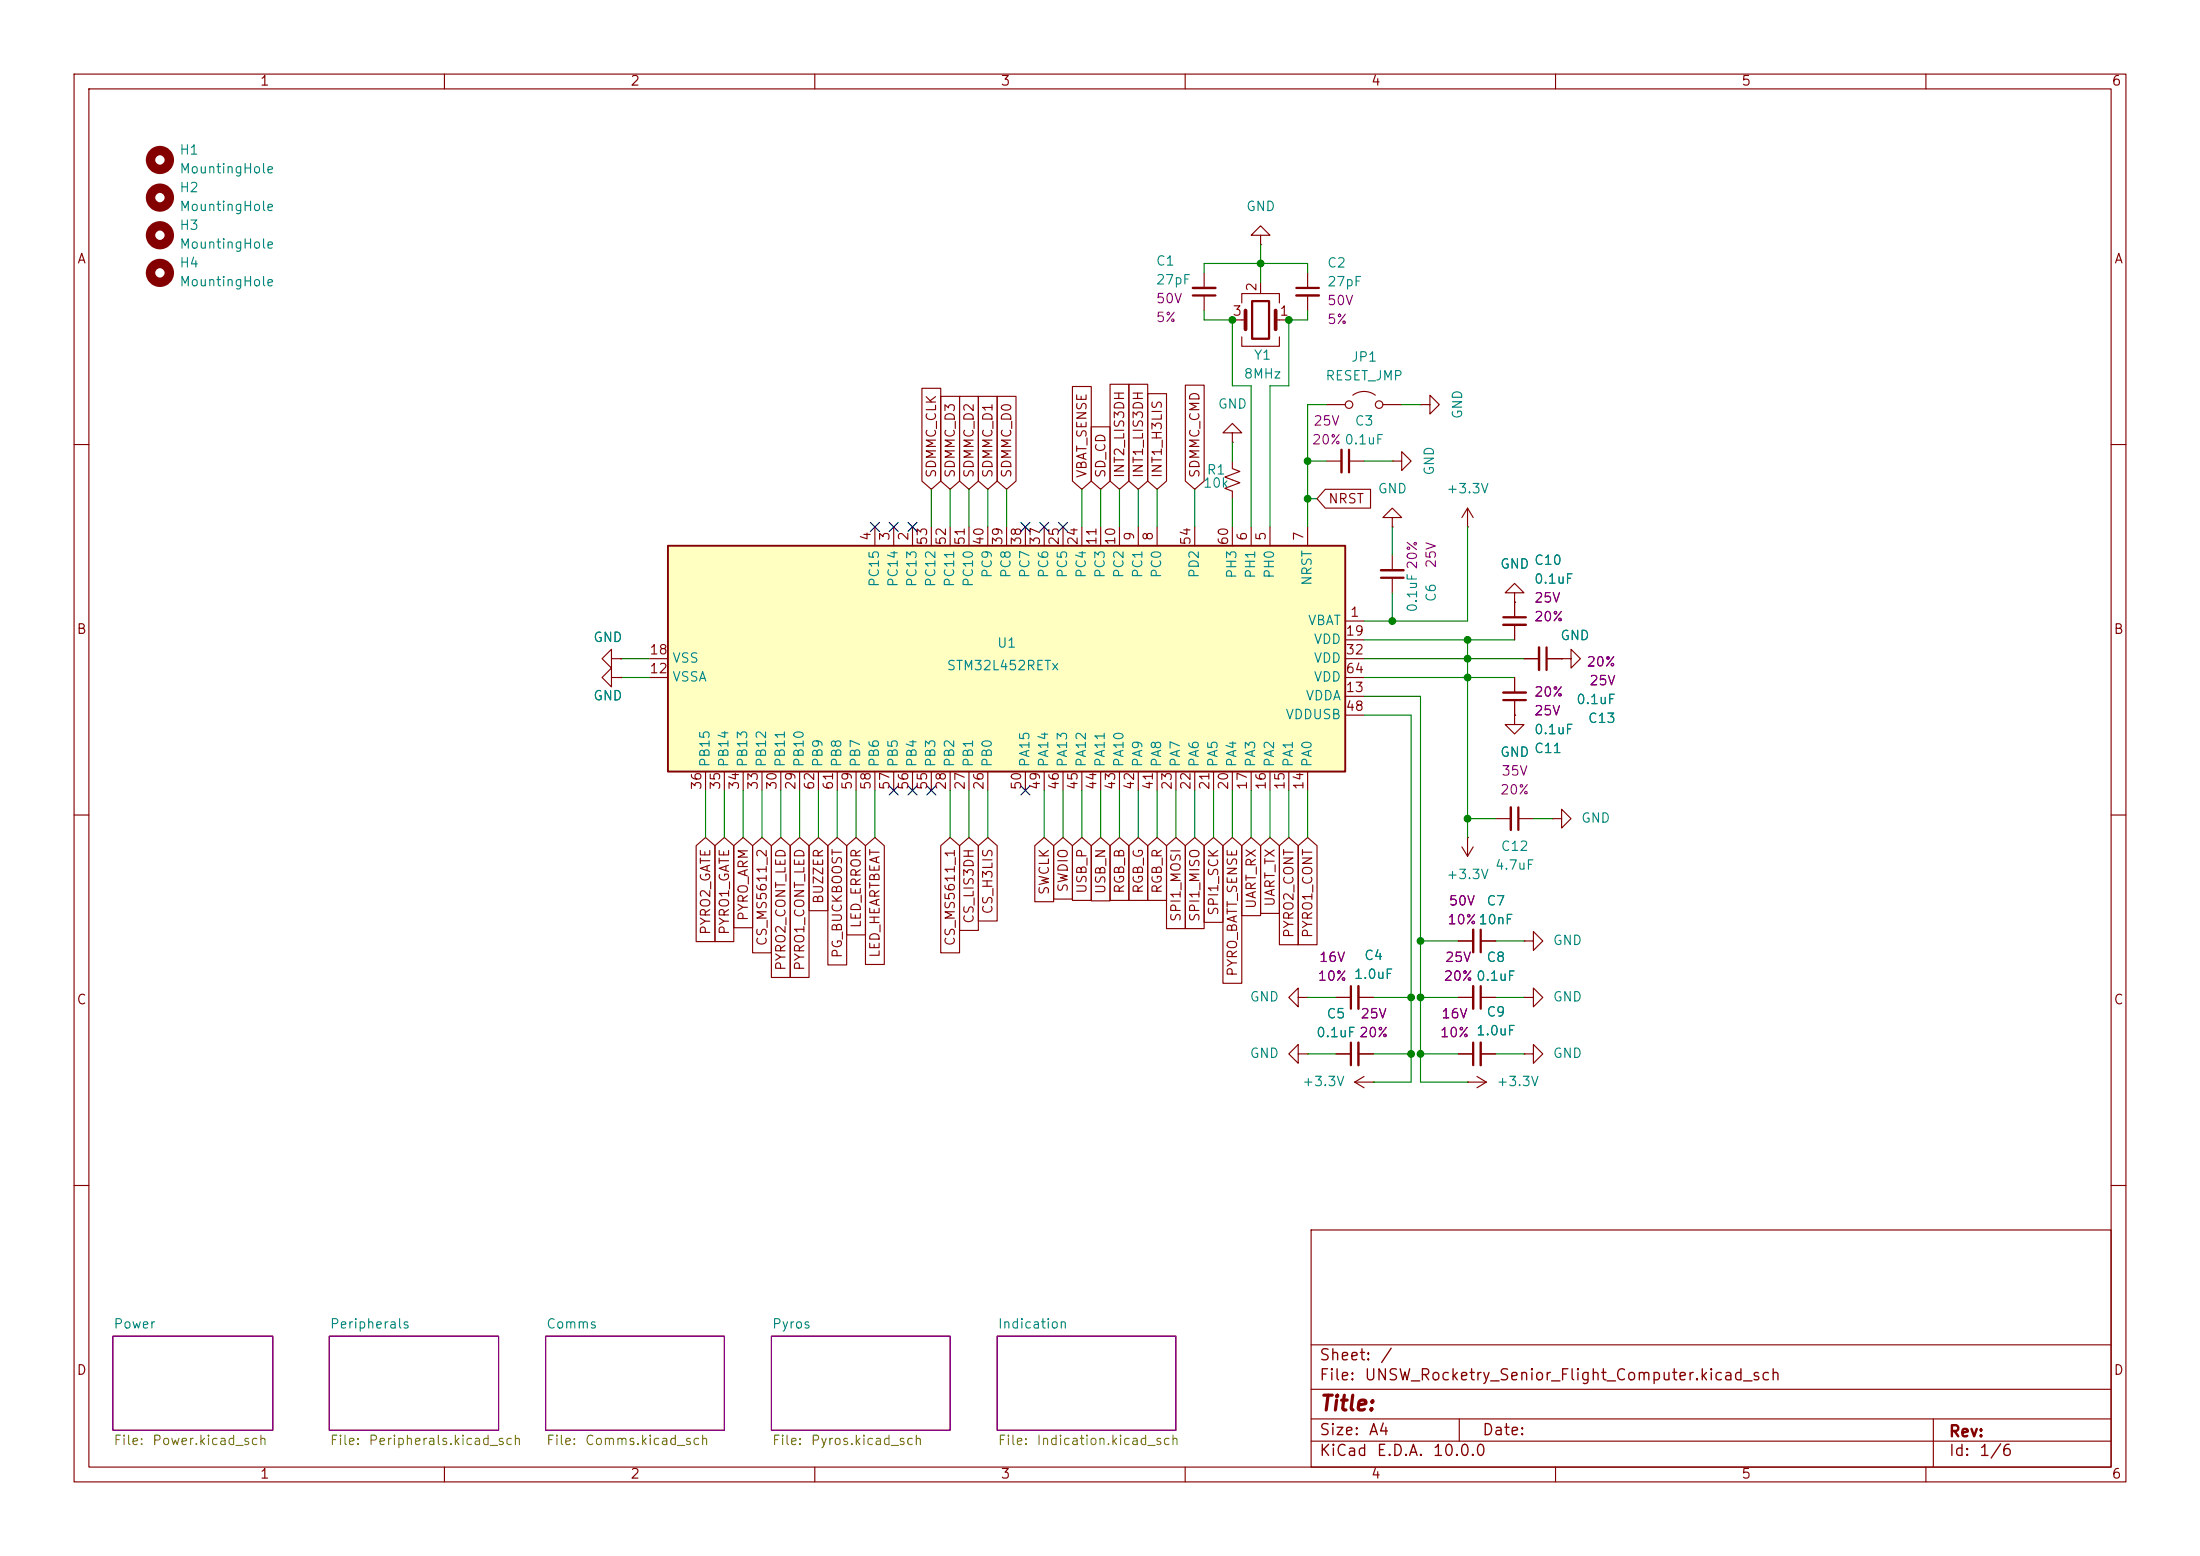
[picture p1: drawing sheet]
<svg xmlns="http://www.w3.org/2000/svg" width="297mm" height="210mm" viewBox="0 0 297 210" stroke-linecap="round" stroke-linejoin="round" font-family="sans-serif">
<g fill="none" stroke="#840000" stroke-width=".15">
<path d="M10 10h277v190h-277zM12 12h273v186h-273zM60 10v2M110 10v2M160 10v2M210 10v2M260 10v2M162.6 36.8v2.1M162.6 39.9v2M191.8 54.6h1.2v-1.3l1.3 1.3-1.3 1.3v-1.3M191.8 54.6h.1M10 60h2"/>
<path d="M188 74.9v2.1M188 78v2M198.1 71.1h.1M198.1 68.6l.8 1.3M198.1 68.6l-.7 1.3M198.1 68.6v2.5M285 60h2M204.5 96.5v1.3h1.2l-1.2 1.3-1.3-1.3h1.3M204.5 96.5h.1M10 110h2M197.4 114.3l.7 1.3M198.1 113h.1"/>
<path d="M198.1 113v2.6M198.9 114.3l-.8 1.3M201.9 110.5h2.1M205 110.5h2M285 110h2M196.8 134.6h2.1M199.9 134.6h2M198.1 146.1h.1M198.1 146.1h2.6M199.4 145.3l1.3 .8M200.7 146.1l-1.3 .7M205.7 142.2h1.3v-1.2l1.3 1.2-1.3 1.3v-1.3"/>
<path d="M205.7 142.2h.1M10 160h2M177 166h108v32h-108zM285 160h2M60 198v2M110 198v2M160 198v2M177 194.5h108M177 191.5h108M177 187.5h108M177 181.5h108M197 191.5v3"/>
<path d="M210 198v2M260 198v2M261 191.5v6.5"/>
</g>
<path d="M15.2 180.3h21.6v12.7h-21.6zM44.4 180.3h22.9v12.7h-22.9zM73.7 180.3h24.1v12.7h-24.1zM104.1 180.3h24.2v12.7h-24.2zM134.6 180.3h24.1v12.7h-24.1z" fill="none" stroke="#840084" stroke-width=".15"/>
<path d="M161 39.9h3.1M186.4 78h3.1M205 109v3M199.9 133.1v3" fill="none" stroke="#840000" stroke-width=".3"/>
<path d="M161 38.9h3.1M186.4 77h3.1M204 109v3M198.9 133.1v3" fill="none" stroke="#840000" stroke-width=".33"/>
<circle cx="21.6" cy="21.6" r="1.27" fill="none" stroke="#840000" stroke-width="1.3"/>
<path d="M90.2 73.7h91.4v30.4h-91.4z" fill="#ffffc2"/>
<path d="M90.2 73.7h91.4v30.4h-91.4z" fill="none" stroke="#840000" stroke-width=".25"/>
<g fill="none" stroke="#840000" stroke-width=".15">
<path d="M170.2 31.8h1.2l-1.2-1.3-1.3 1.3h1.3v1.2M170.2 33h.1M170.2 38.1v1.5M176.5 36.8v2.1M176.5 39.9v2M124.5 52.4h2.5v12.5l-1.3 1.1-1.2-1.1zM127 53.5h2.5v11.4l-1.2 1.1-1.3-1.1zM129.5 53.5h2.6v11.4l-1.3 1.1-1.3-1.1zM132.1 53.5h2.5v11.4l-1.3 1.1-1.2-1.1zM134.6 53.5h2.6v11.4l-1.3 1.1-1.3-1.1zM144.8 52.2h2.5v12.7l-1.3 1.1-1.2-1.1zM147.3 57.6h2.6v7.3l-1.3 1.1-1.3-1.1z"/>
<path d="M149.9 51.9h2.5v13l-1.3 1.1-1.2-1.1zM152.4 51.9h2.5v13l-1.2 1.1-1.3-1.1zM154.9 53.1h2.6v11.8l-1.3 1.1-1.3-1.1zM160 52h2.6v12.9l-1.3 1.1-1.3-1.1zM166.4 58.4h1.2l-1.2-1.2-1.3 1.2h1.3v1.3M166.4 59.7h.1M166.4 43.2h1.7M167.6 45.5v1.2h5.1v-1.2M167.6 40.9v-1.3h5.1v1.3M172.2 43.2h1.8M179.1 54.6h2.5M182.6 53.3a2.54 2.54 0 0 1 3.1 0"/>
<path d="M186.7 54.6h2.5M118.1 71.1v2.6M120.6 71.1v2.6M123.2 71.1v2.6M125.7 71.1v2.6M128.3 71.1v2.6M130.8 71.1v2.6M133.3 71.1v2.6M135.9 71.1v2.6M138.4 71.1v2.6M141 71.1v2.6M143.5 71.1v2.6"/>
<path d="M146 71.1v2.6M148.6 71.1v2.6M151.1 71.1v2.6M153.7 71.1v2.6M156.2 71.1v2.6M161.3 71.1v2.6M166.4 62.2v1l1 .4-2 .8 2 .8-2 .7 1 .4v1M166.4 71.1v2.6M168.9 71.1v2.6M171.4 71.1v2.6M176.5 71.1v2.6M178.9 66h6.1v2.6h-6.1l-1.1-1.3z"/>
<path d="M179.1 62.2h2M182.1 62.2h2M188 62.2h1.2v-1.2l1.3 1.2-1.3 1.3v-1.3M188 62.2h.1M188 69.9h-1.3l1.3-1.3 1.2 1.3h-1.2v1.2M188 71.1h.1M82.5 91.4v-1.2l-1.2 1.2 1.2 1.3v-1.3h1.3M82.5 88.9v-1.3l-1.2 1.3 1.2 1.3v-1.3h1.3M83.8 91.4h.1M83.8 88.9h.1M87.6 91.4h2.6M87.6 88.9h2.6"/>
<path d="M181.6 83.8h2.5M181.6 91.4h2.5M181.6 94h2.5M181.6 88.9h2.5M181.6 86.4h2.5M181.6 96.5h2.5M204.5 80h-1.3l1.3-1.3 1.2 1.3h-1.2v1.3M204.5 81.3h.1M204.5 96.5h.1M204.5 81.3v2M204.5 84.3v2.1M204.5 91.4v2.1"/>
<path d="M204.5 94.5v2M205.7 88.9h2.1M208.8 88.9h2M210.8 88.9h1.3v1.3l1.3-1.3-1.3-1.3v1.3M210.8 88.9h.1M94 114.1l1.2-1.1 1.3 1.1v13h-2.5zM95.2 104.1v2.6M96.5 114.1l1.3-1.1 1.3 1.1v13h-2.6zM97.8 104.1v2.6M99.1 114.1l1.2-1.1 1.3 1.1v11.1h-2.5zM100.3 104.1v2.6M101.6 114.1l1.3-1.1 1.2 1.1v14.5h-2.5z"/>
<path d="M102.9 104.1v2.6M104.1 114.1l1.3-1.1 1.3 1.1v17.8h-2.6zM105.4 104.1v2.6M106.7 114.1l1.2-1.1 1.3 1.1v17.8h-2.5zM107.9 104.1v2.6M109.2 114.1l1.3-1.1 1.3 1.1v8.8h-2.6zM110.5 104.1v2.6M111.8 114.1l1.2-1.1 1.3 1.1v16.1h-2.5zM113 104.1v2.6M114.3 114.1l1.3-1.1 1.2 1.1v12.1h-2.5zM115.6 104.1v2.6M116.8 114.1l1.3-1.1 1.3 1.1v16.1h-2.6z"/>
<path d="M118.1 104.1v2.6M120.6 104.1v2.6M123.2 104.1v2.6M125.7 104.1v2.6M127 114.1l1.3-1.1 1.2 1.1v14.5h-2.5zM128.3 104.1v2.6M129.5 114.1l1.3-1.1 1.3 1.1v11.5h-2.6zM130.8 104.1v2.6M132.1 114.1l1.2-1.1 1.3 1.1v10.2h-2.5zM133.3 104.1v2.6M138.4 104.1v2.6M139.7 114.1l1.3-1.1 1.2 1.1v7.6h-2.5z"/>
<path d="M141 104.1v2.6M142.2 114.1l1.3-1.1 1.3 1.1v7.2h-2.6zM143.5 104.1v2.6M144.8 114.1l1.2-1.1 1.3 1.1v7.4h-2.5zM146 104.1v2.6M147.3 114.1l1.3-1.1 1.3 1.1v7.5h-2.6zM148.6 104.1v2.6M149.9 114.1l1.2-1.1 1.3 1.1v7.4h-2.5zM151.1 104.1v2.6M152.4 114.1l1.3-1.1 1.2 1.1v7.4h-2.5zM153.7 104.1v2.6M154.9 114.1l1.3-1.1 1.3 1.1v7.4h-2.6z"/>
<path d="M156.2 104.1v2.6M157.5 114.1l1.2-1.1 1.3 1.1v11.2h-2.5zM158.7 104.1v2.6M160 114.1l1.3-1.1 1.3 1.1v11.2h-2.6zM161.3 104.1v2.6M162.6 114.1l1.2-1.1 1.3 1.1v10.4h-2.5zM163.8 104.1v2.6M165.1 114.1l1.3-1.1 1.2 1.1v18.6h-2.5zM166.4 104.1v2.6M167.6 114.1l1.3-1.1 1.3 1.1v9.5h-2.6zM168.9 104.1v2.6M170.2 114.1l1.2-1.1 1.3 1.1v9.2h-2.5z"/>
<path d="M171.4 104.1v2.6M172.7 114.1l1.3-1.1 1.3 1.1v13.4h-2.6zM174 104.1v2.6M175.3 114.1l1.2-1.1 1.3 1.1v13.4h-2.5zM176.5 104.1v2.6M209.5 110.5h1.3v-1.3l1.3 1.3-1.3 1.3v-1.3M209.5 110.5h.1M175.3 134.6v-1.2l-1.3 1.2 1.3 1.3v-1.3h1.2M176.5 134.6h.1M180.3 134.6h2.1M183.4 134.6h2M196.8 127h2.1"/>
<path d="M196.8 134.6h2.1M199.9 127h2M199.9 134.6h2M205.7 134.6h1.3v-1.2l1.3 1.2-1.3 1.3v-1.3M205.7 134.6h.1M205.7 127h1.3v-1.3l1.3 1.3-1.3 1.3v-1.3M205.7 127h.1M175.3 142.2v-1.2l-1.3 1.2 1.3 1.3v-1.3h1.2M176.5 142.2h.1M180.3 142.2h2.1M182.9 146.1l1.2 .7M182.9 146.1h2.5"/>
<path d="M183.4 142.2h2M184.1 145.3l-1.2 .8M185.4 146.1h.1M196.8 142.2h2.1M199.9 142.2h2"/>
<circle cx="182.1" cy="54.6" r=".51"/>
<circle cx="186.2" cy="54.6" r=".51"/>
</g>
<path d="M175 38.9h3.1M169 40.6h2.3v5.1h-2.3zM182.1 60.7v3.1M202.9 83.3h3.1M202.9 94.5h3.1M208.8 87.4v3M182.4 133.1v3M199.9 125.5v3M182.4 140.7v3.1M198.9 140.7v3.1" fill="none" stroke="#840000" stroke-width=".3"/>
<path d="M175 39.9h3.1M181.1 60.7v3.1M202.9 84.3h3.1M202.9 93.5h3.1M207.8 87.4v3M183.4 133.1v3M198.9 125.5v3M183.4 140.7v3.1M199.9 140.7v3.1" fill="none" stroke="#840000" stroke-width=".33"/>
<g fill="none" stroke="#840000" stroke-width="1.3">
<circle cx="21.6" cy="31.7" r="1.27"/>
<circle cx="21.6" cy="26.7" r="1.27"/>
<circle cx="21.6" cy="36.8" r="1.27"/>
</g>
<path d="M168.1 41.9v2.6M172.2 41.9v2.6" fill="none" stroke="#840000" stroke-width=".51"/>
<g fill="none" stroke="#008400" stroke-width=".15">
<path d="M162.6 36.8v-1.2h13.9v1.2M170.2 33v5.1M162.6 41.9v1.3h3.8v8.9h2.5v19M166.4 59.7v2.5M176.5 41.9v1.3h-2.5v8.9h-2.6v19M179.1 54.6h-2.6v16.5M189.2 54.6h2.6M125.7 66v5.1M128.3 66v5.1M130.8 66v5.1M133.3 66v5.1M135.9 66v5.1"/>
<path d="M146 66v5.1M148.6 66v5.1M151.1 66v5.1M153.7 66v5.1M156.2 66v5.1M161.3 66v5.1M166.4 67.3v3.8M176.5 62.2h2.6M176.5 67.3h1.3M184.1 62.2h3.9M188 71.1v3.8M198.1 71.1v12.7h-14"/>
<path d="M83.8 88.9h3.8M83.8 91.4h3.8M184.1 86.4h20.4M184.1 96.5h6.4v49.6h-5.1M184.1 94h7.7v52.1h6.3M184.1 88.9h21.6M184.1 91.4h20.4M188 80v3.8M198.1 86.4v26.6M95.2 106.7v6.3M97.8 106.7v6.3M100.3 106.7v6.3"/>
<path d="M102.9 106.7v6.3M105.4 106.7v6.3M107.9 106.7v6.3M110.5 106.7v6.3M113 106.7v6.3M115.6 106.7v6.3M118.1 106.7v6.3M128.3 106.7v6.3M130.8 106.7v6.3M133.3 106.7v6.3M141 106.7v6.3M143.5 106.7v6.3"/>
<path d="M146 106.7v6.3M148.6 106.7v6.3M151.1 106.7v6.3M153.7 106.7v6.3M156.2 106.7v6.3M158.7 106.7v6.3M161.3 106.7v6.3M163.8 106.7v6.3M166.4 106.7v6.3M168.9 106.7v6.3M171.4 106.7v6.3M174 106.7v6.3"/>
<path d="M176.5 106.7v6.3M198.1 110.5h3.8M207 110.5h2.5M176.5 134.6h3.8M185.4 134.6h5.1M191.8 134.6h5M191.8 127h5M201.9 134.6h3.8M201.9 127h3.8M176.5 142.2h3.8M185.4 142.2h5.1M191.8 142.2h5"/>
<path d="M201.9 142.2h3.8"/>
</g>
<g fill="none" stroke="#000084" stroke-width=".15">
<path d="M117.5 70.5l1.2 1.2M118.7 70.5l-1.2 1.2M120 70.5l1.3 1.2M121.3 70.5l-1.3 1.2M122.6 70.5l1.2 1.2M123.8 70.5l-1.2 1.2M137.8 70.5l1.2 1.2M139 70.5l-1.2 1.2M140.4 70.5l1.2 1.2M141.6 70.5l-1.2 1.2M142.9 70.5l1.2 1.2M144.1 70.5l-1.2 1.2"/>
<path d="M120 106.1l1.3 1.2M121.3 106.1l-1.3 1.2M122.6 106.1l1.2 1.2M123.8 106.1l-1.2 1.2M125.1 106.1l1.2 1.2M126.3 106.1l-1.2 1.2M137.8 106.1l1.2 1.2M139 106.1l-1.2 1.2"/>
</g>
<g fill="#008400" stroke="#008400" stroke-width=".14">
<circle cx="198.1" cy="110.5" r=".46"/>
<circle cx="198.1" cy="88.9" r=".46"/>
<circle cx="198.1" cy="91.4" r=".46"/>
<circle cx="188" cy="83.8" r=".46"/>
<circle cx="198.1" cy="86.4" r=".46"/>
<circle cx="170.2" cy="35.6" r=".46"/>
<circle cx="174" cy="43.2" r=".46"/>
<circle cx="166.4" cy="43.2" r=".46"/>
<circle cx="176.5" cy="67.3" r=".46"/>
<circle cx="176.5" cy="62.2" r=".46"/>
<circle cx="190.5" cy="134.6" r=".46"/>
<circle cx="191.8" cy="134.6" r=".46"/>
<circle cx="190.5" cy="142.2" r=".46"/>
<circle cx="191.8" cy="142.2" r=".46"/>
<circle cx="191.8" cy="127" r=".46"/>
</g>
<text font-size="2" fill="#840000" x="178" y="190.9">Title:</text>
<g font-size="1.5" fill="#840000">
<text x="178" y="184">Sheet:</text>
<text x="186.2" y="184">/</text>
<text x="178" y="186.7">File:</text>
<text x="184.1" y="186.7">UNSW_Rocketry_Senior_Flight_Computer.kicad_sch</text>
<text x="178" y="196.9">KiCad</text>
<text x="178" y="194.1">Size:</text>
<text x="184.7" y="194.1">A4</text>
<text x="185.7" y="196.9">E.D.A.</text>
<text x="193.3" y="196.9">10.0.0</text>
<text x="200" y="194.1">Date:</text>
<text x="263" y="194.3">Rev:</text>
<text x="263" y="196.9">Id:</text>
<text x="267.1" y="196.9">1/6</text>
</g>
<g font-size="1.3" fill="#840000">
<text x="35" y="11.9">1</text>
<text x="85" y="11.9">2</text>
<text x="135" y="11.9">3</text>
<text x="185" y="11.9">4</text>
<text x="235" y="11.9">5</text>
<text x="285" y="11.9">6</text>
<text x="10.3" y="35.9">A</text>
<text x="285.3" y="35.9">A</text>
<text x="169.9" y="39.4" transform="rotate(-90 169.9 39.4)">2</text>
<text x="166.3" y="42.9">3</text>
<text x="172.6" y="42.9">1</text>
<text x="126.7" y="64.6" transform="rotate(-90 126.7 64.6)">SDMMC_CLK</text>
<text x="129.2" y="64.6" transform="rotate(-90 129.2 64.6)">SDMMC_D3</text>
<text x="131.8" y="64.6" transform="rotate(-90 131.8 64.6)">SDMMC_D2</text>
<text x="134.3" y="64.6" transform="rotate(-90 134.3 64.6)">SDMMC_D1</text>
<text x="136.8" y="64.6" transform="rotate(-90 136.8 64.6)">SDMMC_D0</text>
<text x="147" y="64.6" transform="rotate(-90 147 64.6)">VBAT_SENSE</text>
<text x="149.5" y="64.6" transform="rotate(-90 149.5 64.6)">SD_CD</text>
<text x="152.1" y="64.6" transform="rotate(-90 152.1 64.6)">INT2_LIS3DH</text>
<text x="154.6" y="64.6" transform="rotate(-90 154.6 64.6)">INT1_LIS3DH</text>
<text x="157.2" y="64.6" transform="rotate(-90 157.2 64.6)">INT1_H3LIS</text>
<text x="162.2" y="64.6" transform="rotate(-90 162.2 64.6)">SDMMC_CMD</text>
<text x="179.2" y="68.3">NRST</text>
<text x="117.9" y="73.1" transform="rotate(-90 117.9 73.1)">4</text>
<text x="120.4" y="73.1" transform="rotate(-90 120.4 73.1)">3</text>
<text x="122.9" y="73.1" transform="rotate(-90 122.9 73.1)">2</text>
<text x="125.5" y="73.7" transform="rotate(-90 125.5 73.7)">53</text>
<text x="128" y="73.7" transform="rotate(-90 128 73.7)">52</text>
<text x="130.6" y="73.7" transform="rotate(-90 130.6 73.7)">51</text>
<text x="133.1" y="73.7" transform="rotate(-90 133.1 73.7)">40</text>
<text x="135.6" y="73.7" transform="rotate(-90 135.6 73.7)">39</text>
<text x="138.2" y="73.7" transform="rotate(-90 138.2 73.7)">38</text>
<text x="140.7" y="73.7" transform="rotate(-90 140.7 73.7)">37</text>
<text x="143.3" y="73.7" transform="rotate(-90 143.3 73.7)">25</text>
<text x="145.8" y="73.7" transform="rotate(-90 145.8 73.7)">24</text>
<text x="148.3" y="73.7" transform="rotate(-90 148.3 73.7)">11</text>
<text x="150.9" y="73.7" transform="rotate(-90 150.9 73.7)">10</text>
<text x="153.4" y="73.1" transform="rotate(-90 153.4 73.1)">9</text>
<text x="156" y="73.1" transform="rotate(-90 156 73.1)">8</text>
<text x="161" y="73.7" transform="rotate(-90 161 73.7)">54</text>
<text x="166.1" y="73.7" transform="rotate(-90 166.1 73.7)">60</text>
<text x="168.7" y="73.1" transform="rotate(-90 168.7 73.1)">6</text>
<text x="171.2" y="73.1" transform="rotate(-90 171.2 73.1)">5</text>
<text x="176.3" y="73.1" transform="rotate(-90 176.3 73.1)">7</text>
<text x="182.2" y="83.6">1</text>
<text x="10.3" y="85.9">B</text>
<text x="87.6" y="88.6">18</text>
<text x="181.6" y="86.1">19</text>
<text x="181.6" y="88.6">32</text>
<text x="285.3" y="85.9">B</text>
<text x="87.6" y="91.2">12</text>
<text x="181.6" y="93.7">13</text>
<text x="181.6" y="91.2">64</text>
<text x="181.6" y="96.3">48</text>
<text x="95" y="106.7" transform="rotate(-90 95 106.7)">36</text>
<text x="97.5" y="106.7" transform="rotate(-90 97.5 106.7)">35</text>
<text x="100.1" y="106.7" transform="rotate(-90 100.1 106.7)">34</text>
<text x="102.6" y="106.7" transform="rotate(-90 102.6 106.7)">33</text>
<text x="105.2" y="106.7" transform="rotate(-90 105.2 106.7)">30</text>
<text x="107.7" y="106.7" transform="rotate(-90 107.7 106.7)">29</text>
<text x="110.2" y="106.7" transform="rotate(-90 110.2 106.7)">62</text>
<text x="112.8" y="106.7" transform="rotate(-90 112.8 106.7)">61</text>
<text x="115.3" y="106.7" transform="rotate(-90 115.3 106.7)">59</text>
<text x="117.9" y="106.7" transform="rotate(-90 117.9 106.7)">58</text>
<text x="120.4" y="106.7" transform="rotate(-90 120.4 106.7)">57</text>
<text x="122.9" y="106.7" transform="rotate(-90 122.9 106.7)">56</text>
<text x="125.5" y="106.7" transform="rotate(-90 125.5 106.7)">55</text>
<text x="128" y="106.7" transform="rotate(-90 128 106.7)">28</text>
<text x="130.6" y="106.7" transform="rotate(-90 130.6 106.7)">27</text>
<text x="133.1" y="106.7" transform="rotate(-90 133.1 106.7)">26</text>
<text x="138.2" y="106.7" transform="rotate(-90 138.2 106.7)">50</text>
<text x="140.7" y="106.7" transform="rotate(-90 140.7 106.7)">49</text>
<text x="143.3" y="106.7" transform="rotate(-90 143.3 106.7)">46</text>
<text x="145.8" y="106.7" transform="rotate(-90 145.8 106.7)">45</text>
<text x="148.3" y="106.7" transform="rotate(-90 148.3 106.7)">44</text>
<text x="150.9" y="106.7" transform="rotate(-90 150.9 106.7)">43</text>
<text x="153.4" y="106.7" transform="rotate(-90 153.4 106.7)">42</text>
<text x="156" y="106.7" transform="rotate(-90 156 106.7)">41</text>
<text x="158.5" y="106.7" transform="rotate(-90 158.5 106.7)">23</text>
<text x="161" y="106.7" transform="rotate(-90 161 106.7)">22</text>
<text x="163.6" y="106.7" transform="rotate(-90 163.6 106.7)">21</text>
<text x="166.1" y="106.7" transform="rotate(-90 166.1 106.7)">20</text>
<text x="168.7" y="106.7" transform="rotate(-90 168.7 106.7)">17</text>
<text x="171.2" y="106.7" transform="rotate(-90 171.2 106.7)">16</text>
<text x="173.7" y="106.7" transform="rotate(-90 173.7 106.7)">15</text>
<text x="176.3" y="106.7" transform="rotate(-90 176.3 106.7)">14</text>
<text x="101.3" y="124.4" transform="rotate(-90 101.3 124.4)">PYRO_ARM</text>
<text x="111.4" y="122.1" transform="rotate(-90 111.4 122.1)">BUZZER</text>
<text x="116.5" y="125.4" transform="rotate(-90 116.5 125.4)">LED_ERROR</text>
<text x="131.8" y="124.8" transform="rotate(-90 131.8 124.8)">CS_LIS3DH</text>
<text x="134.3" y="123.5" transform="rotate(-90 134.3 123.5)">CS_H3LIS</text>
<text x="141.9" y="120.9" transform="rotate(-90 141.9 120.9)">SWCLK</text>
<text x="144.5" y="120.5" transform="rotate(-90 144.5 120.5)">SWDIO</text>
<text x="147" y="120.7" transform="rotate(-90 147 120.7)">USB_P</text>
<text x="149.5" y="120.8" transform="rotate(-90 149.5 120.8)">USB_N</text>
<text x="152.1" y="120.7" transform="rotate(-90 152.1 120.7)">RGB_B</text>
<text x="154.6" y="120.7" transform="rotate(-90 154.6 120.7)">RGB_G</text>
<text x="157.2" y="120.7" transform="rotate(-90 157.2 120.7)">RGB_R</text>
<text x="159.7" y="124.5" transform="rotate(-90 159.7 124.5)">SPI1_MOSI</text>
<text x="162.2" y="124.5" transform="rotate(-90 162.2 124.5)">SPI1_MISO</text>
<text x="164.8" y="123.7" transform="rotate(-90 164.8 123.7)">SPI1_SCK</text>
<text x="169.9" y="122.8" transform="rotate(-90 169.9 122.8)">UART_RX</text>
<text x="172.4" y="122.5" transform="rotate(-90 172.4 122.5)">UART_TX</text>
<text x="96.2" y="126.3" transform="rotate(-90 96.2 126.3)">PYRO2_GATE</text>
<text x="98.7" y="126.3" transform="rotate(-90 98.7 126.3)">PYRO1_GATE</text>
<text x="103.8" y="127.8" transform="rotate(-90 103.8 127.8)">CS_MS5611_2</text>
<text x="106.4" y="131.1" transform="rotate(-90 106.4 131.1)">PYRO2_CONT_LED</text>
<text x="108.9" y="131.1" transform="rotate(-90 108.9 131.1)">PYRO1_CONT_LED</text>
<text x="114" y="129.4" transform="rotate(-90 114 129.4)">PG_BUCKBOOST</text>
<text x="119.1" y="129.4" transform="rotate(-90 119.1 129.4)">LED_HEARTBEAT</text>
<text x="129.2" y="127.8" transform="rotate(-90 129.2 127.8)">CS_MS5611_1</text>
<text x="167.3" y="131.9" transform="rotate(-90 167.3 131.9)">PYRO_BATT_SENSE</text>
<text x="174.9" y="126.7" transform="rotate(-90 174.9 126.7)">PYRO2_CONT</text>
<text x="177.5" y="126.7" transform="rotate(-90 177.5 126.7)">PYRO1_CONT</text>
<text x="10.3" y="135.9">C</text>
<text x="285.3" y="135.9">C</text>
<text x="10.3" y="185.9">D</text>
<text x="285.3" y="185.9">D</text>
<text x="35" y="199.9">1</text>
<text x="85" y="199.9">2</text>
<text x="135" y="199.9">3</text>
<text x="185" y="199.9">4</text>
<text x="235" y="199.9">5</text>
<text x="285" y="199.9">6</text>
</g>
<g font-size="1.3" fill="#008484">
<text x="24.1" y="21.2">H1</text>
<text x="24.1" y="23.7">MountingHole</text>
<text x="24.1" y="26.3">H2</text>
<text x="24.1" y="28.8">MountingHole</text>
<text x="168.1" y="28.8">GND</text>
<text x="24.1" y="31.3">H3</text>
<text x="24.1" y="33.9">MountingHole</text>
<text x="24.1" y="36.4">H4</text>
<text x="24.1" y="39">MountingHole</text>
<text x="156" y="36.2">C1</text>
<text x="156" y="38.7">27pF</text>
<text x="179.1" y="36.4">C2</text>
<text x="179.1" y="39">27pF</text>
<text x="167.8" y="51.4">8MHz</text>
<text x="169.2" y="48.9">Y1</text>
<text x="178.8" y="51.7">RESET_JMP</text>
<text x="182.3" y="49.1">JP1</text>
<text x="164.3" y="55.5">GND</text>
<text x="182.8" y="57.8">C3</text>
<text x="197.7" y="56.6" transform="rotate(-90 197.7 56.6)">GND</text>
<text x="162.8" y="64.4">R1</text>
<text x="193.9" y="64.3" transform="rotate(-90 193.9 64.3)">GND</text>
<text x="162.3" y="66.1">10k</text>
<text x="185.9" y="66.9">GND</text>
<text x="195.2" y="66.9">+3.3V</text>
<text x="202.4" y="77.1">GND</text>
<text x="207" y="76.6">C10</text>
<text x="119" y="79.3" transform="rotate(-90 119 79.3)">PC15</text>
<text x="121.5" y="79.3" transform="rotate(-90 121.5 79.3)">PC14</text>
<text x="124.1" y="79.3" transform="rotate(-90 124.1 79.3)">PC13</text>
<text x="126.6" y="79.3" transform="rotate(-90 126.6 79.3)">PC12</text>
<text x="129.1" y="79.3" transform="rotate(-90 129.1 79.3)">PC11</text>
<text x="131.7" y="79.3" transform="rotate(-90 131.7 79.3)">PC10</text>
<text x="134.2" y="78.1" transform="rotate(-90 134.2 78.1)">PC9</text>
<text x="136.8" y="78.1" transform="rotate(-90 136.8 78.1)">PC8</text>
<text x="139.3" y="78.1" transform="rotate(-90 139.3 78.1)">PC7</text>
<text x="141.8" y="78.1" transform="rotate(-90 141.8 78.1)">PC6</text>
<text x="144.4" y="78.1" transform="rotate(-90 144.4 78.1)">PC5</text>
<text x="146.9" y="78.1" transform="rotate(-90 146.9 78.1)">PC4</text>
<text x="149.5" y="78.1" transform="rotate(-90 149.5 78.1)">PC3</text>
<text x="152" y="78.1" transform="rotate(-90 152 78.1)">PC2</text>
<text x="154.5" y="78.1" transform="rotate(-90 154.5 78.1)">PC1</text>
<text x="157.1" y="78.1" transform="rotate(-90 157.1 78.1)">PC0</text>
<text x="162.2" y="78.1" transform="rotate(-90 162.2 78.1)">PD2</text>
<text x="167.2" y="78.2" transform="rotate(-90 167.2 78.2)">PH3</text>
<text x="169.8" y="78.2" transform="rotate(-90 169.8 78.2)">PH1</text>
<text x="172.3" y="78.2" transform="rotate(-90 172.3 78.2)">PH0</text>
<text x="177.4" y="79.1" transform="rotate(-90 177.4 79.1)">NRST</text>
<text x="191.6" y="82.7" transform="rotate(-90 191.6 82.7)">0.1uF 20%</text>
<text x="194.2" y="81.4" transform="rotate(-90 194.2 81.4)">C6</text>
<text x="207" y="79.1">0.1uF</text>
<text x="80" y="87">GND</text>
<text x="90.7" y="89.8">VSS</text>
<text x="134.5" y="87.7">U1</text>
<text x="176.5" y="84.7">VBAT</text>
<text x="177.3" y="87.2">VDD</text>
<text x="177.3" y="89.8">VDD</text>
<text x="210.6" y="86.7">GND</text>
<text x="80" y="94.8">GND</text>
<text x="90.7" y="92.3">VSSA</text>
<text x="127.7" y="90.8">STM32L452RETx</text>
<text x="176.2" y="94.8">VDDA</text>
<text x="177.3" y="92.3">VDD</text>
<text x="212.7" y="95.4">0.1uF</text>
<text x="173.5" y="97.4">VDDUSB</text>
<text x="207" y="102">C11</text>
<text x="207" y="99.4">0.1uF</text>
<text x="214.3" y="97.9">C13</text>
<text x="96.1" y="103.6" transform="rotate(-90 96.1 103.6)">PB15</text>
<text x="98.7" y="103.6" transform="rotate(-90 98.7 103.6)">PB14</text>
<text x="101.2" y="103.6" transform="rotate(-90 101.2 103.6)">PB13</text>
<text x="103.7" y="103.6" transform="rotate(-90 103.7 103.6)">PB12</text>
<text x="106.3" y="103.6" transform="rotate(-90 106.3 103.6)">PB11</text>
<text x="108.8" y="103.6" transform="rotate(-90 108.8 103.6)">PB10</text>
<text x="111.4" y="103.6" transform="rotate(-90 111.4 103.6)">PB9</text>
<text x="113.9" y="103.6" transform="rotate(-90 113.9 103.6)">PB8</text>
<text x="116.4" y="103.6" transform="rotate(-90 116.4 103.6)">PB7</text>
<text x="119" y="103.6" transform="rotate(-90 119 103.6)">PB6</text>
<text x="121.5" y="103.6" transform="rotate(-90 121.5 103.6)">PB5</text>
<text x="124.1" y="103.6" transform="rotate(-90 124.1 103.6)">PB4</text>
<text x="126.6" y="103.6" transform="rotate(-90 126.6 103.6)">PB3</text>
<text x="129.1" y="103.6" transform="rotate(-90 129.1 103.6)">PB2</text>
<text x="131.7" y="103.6" transform="rotate(-90 131.7 103.6)">PB1</text>
<text x="134.2" y="103.6" transform="rotate(-90 134.2 103.6)">PB0</text>
<text x="139.3" y="103.6" transform="rotate(-90 139.3 103.6)">PA15</text>
<text x="141.8" y="103.6" transform="rotate(-90 141.8 103.6)">PA14</text>
<text x="144.4" y="103.6" transform="rotate(-90 144.4 103.6)">PA13</text>
<text x="146.9" y="103.6" transform="rotate(-90 146.9 103.6)">PA12</text>
<text x="149.5" y="103.6" transform="rotate(-90 149.5 103.6)">PA11</text>
<text x="152" y="103.6" transform="rotate(-90 152 103.6)">PA10</text>
<text x="154.5" y="103.6" transform="rotate(-90 154.5 103.6)">PA9</text>
<text x="157.1" y="103.6" transform="rotate(-90 157.1 103.6)">PA8</text>
<text x="159.6" y="103.6" transform="rotate(-90 159.6 103.6)">PA7</text>
<text x="162.2" y="103.6" transform="rotate(-90 162.2 103.6)">PA6</text>
<text x="164.7" y="103.6" transform="rotate(-90 164.7 103.6)">PA5</text>
<text x="167.2" y="103.6" transform="rotate(-90 167.2 103.6)">PA4</text>
<text x="169.8" y="103.6" transform="rotate(-90 169.8 103.6)">PA3</text>
<text x="172.3" y="103.6" transform="rotate(-90 172.3 103.6)">PA2</text>
<text x="174.9" y="103.6" transform="rotate(-90 174.9 103.6)">PA1</text>
<text x="177.4" y="103.6" transform="rotate(-90 177.4 103.6)">PA0</text>
<text x="202.4" y="102.5">GND</text>
<text x="213.4" y="111.4">GND</text>
<text x="195.2" y="119">+3.3V</text>
<text x="201.7" y="117.7">4.7uF</text>
<text x="202.5" y="115.2">C12</text>
<text x="200.6" y="122.5">C7</text>
<text x="184.1" y="129.9">C4</text>
<text x="200.6" y="130.1">C8</text>
<text x="209.6" y="127.9">GND</text>
<text x="168.6" y="135.5">GND</text>
<text x="179" y="137.8">C5</text>
<text x="182.7" y="132.4">1.0uF</text>
<text x="200.6" y="137.5">C9</text>
<text x="209.6" y="135.5">GND</text>
<text x="168.6" y="143.1">GND</text>
<text x="177.6" y="140.3">0.1uF 20%</text>
<text x="199.2" y="140.1">1.0uF</text>
<text x="209.6" y="143.1">GND</text>
<text x="175.7" y="146.9">+3.3V</text>
<text x="201.9" y="146.9">+3.3V</text>
<text x="15.2" y="179.6">Power</text>
<text x="44.4" y="179.6">Peripherals</text>
<text x="73.7" y="179.6">Comms</text>
<text x="104.1" y="179.6">Pyros</text>
<text x="134.6" y="179.6">Indication</text>
</g>
<g font-size="1.3" fill="#840084">
<text x="156" y="41.2">50V</text>
<text x="179.1" y="41.5">50V</text>
<text x="156" y="43.8">5%</text>
<text x="179.1" y="44">5%</text>
<text x="177.2" y="57.8">25V</text>
<text x="177" y="60.3">20% 0.1uF</text>
<text x="194.2" y="76.8" transform="rotate(-90 194.2 76.8)">25V</text>
<text x="207" y="81.6">25V</text>
<text x="207" y="84.2">20%</text>
<text x="207" y="94.3">20%</text>
<text x="214.1" y="90.3">20%</text>
<text x="214.5" y="92.8">25V</text>
<text x="207" y="96.9">25V</text>
<text x="202.4" y="107.5">20%</text>
<text x="202.6" y="105">35V</text>
<text x="195.3" y="125.1">10% 10nF</text>
<text x="195.5" y="122.5">50V</text>
<text x="178" y="130.1">16V</text>
<text x="195" y="130.1">25V</text>
<text x="177.8" y="132.7">10%</text>
<text x="183.6" y="137.8">25V</text>
<text x="194.5" y="137.8">16V</text>
<text x="194.8" y="132.7">20% 0.1uF</text>
<text x="194.3" y="140.3">10%</text>
</g>
<g font-size="1.3" fill="#848400">
<text x="15.2" y="195.4">File:</text>
<text x="20.5" y="195.4">Power.kicad_sch</text>
<text x="44.4" y="195.4">File:</text>
<text x="49.7" y="195.4">Peripherals.kicad_sch</text>
<text x="73.7" y="195.4">File:</text>
<text x="78.9" y="195.4">Comms.kicad_sch</text>
<text x="104.1" y="195.4">File:</text>
<text x="109.4" y="195.4">Pyros.kicad_sch</text>
<text x="134.6" y="195.4">File:</text>
<text x="139.8" y="195.4">Indication.kicad_sch</text>
</g>
</svg>
